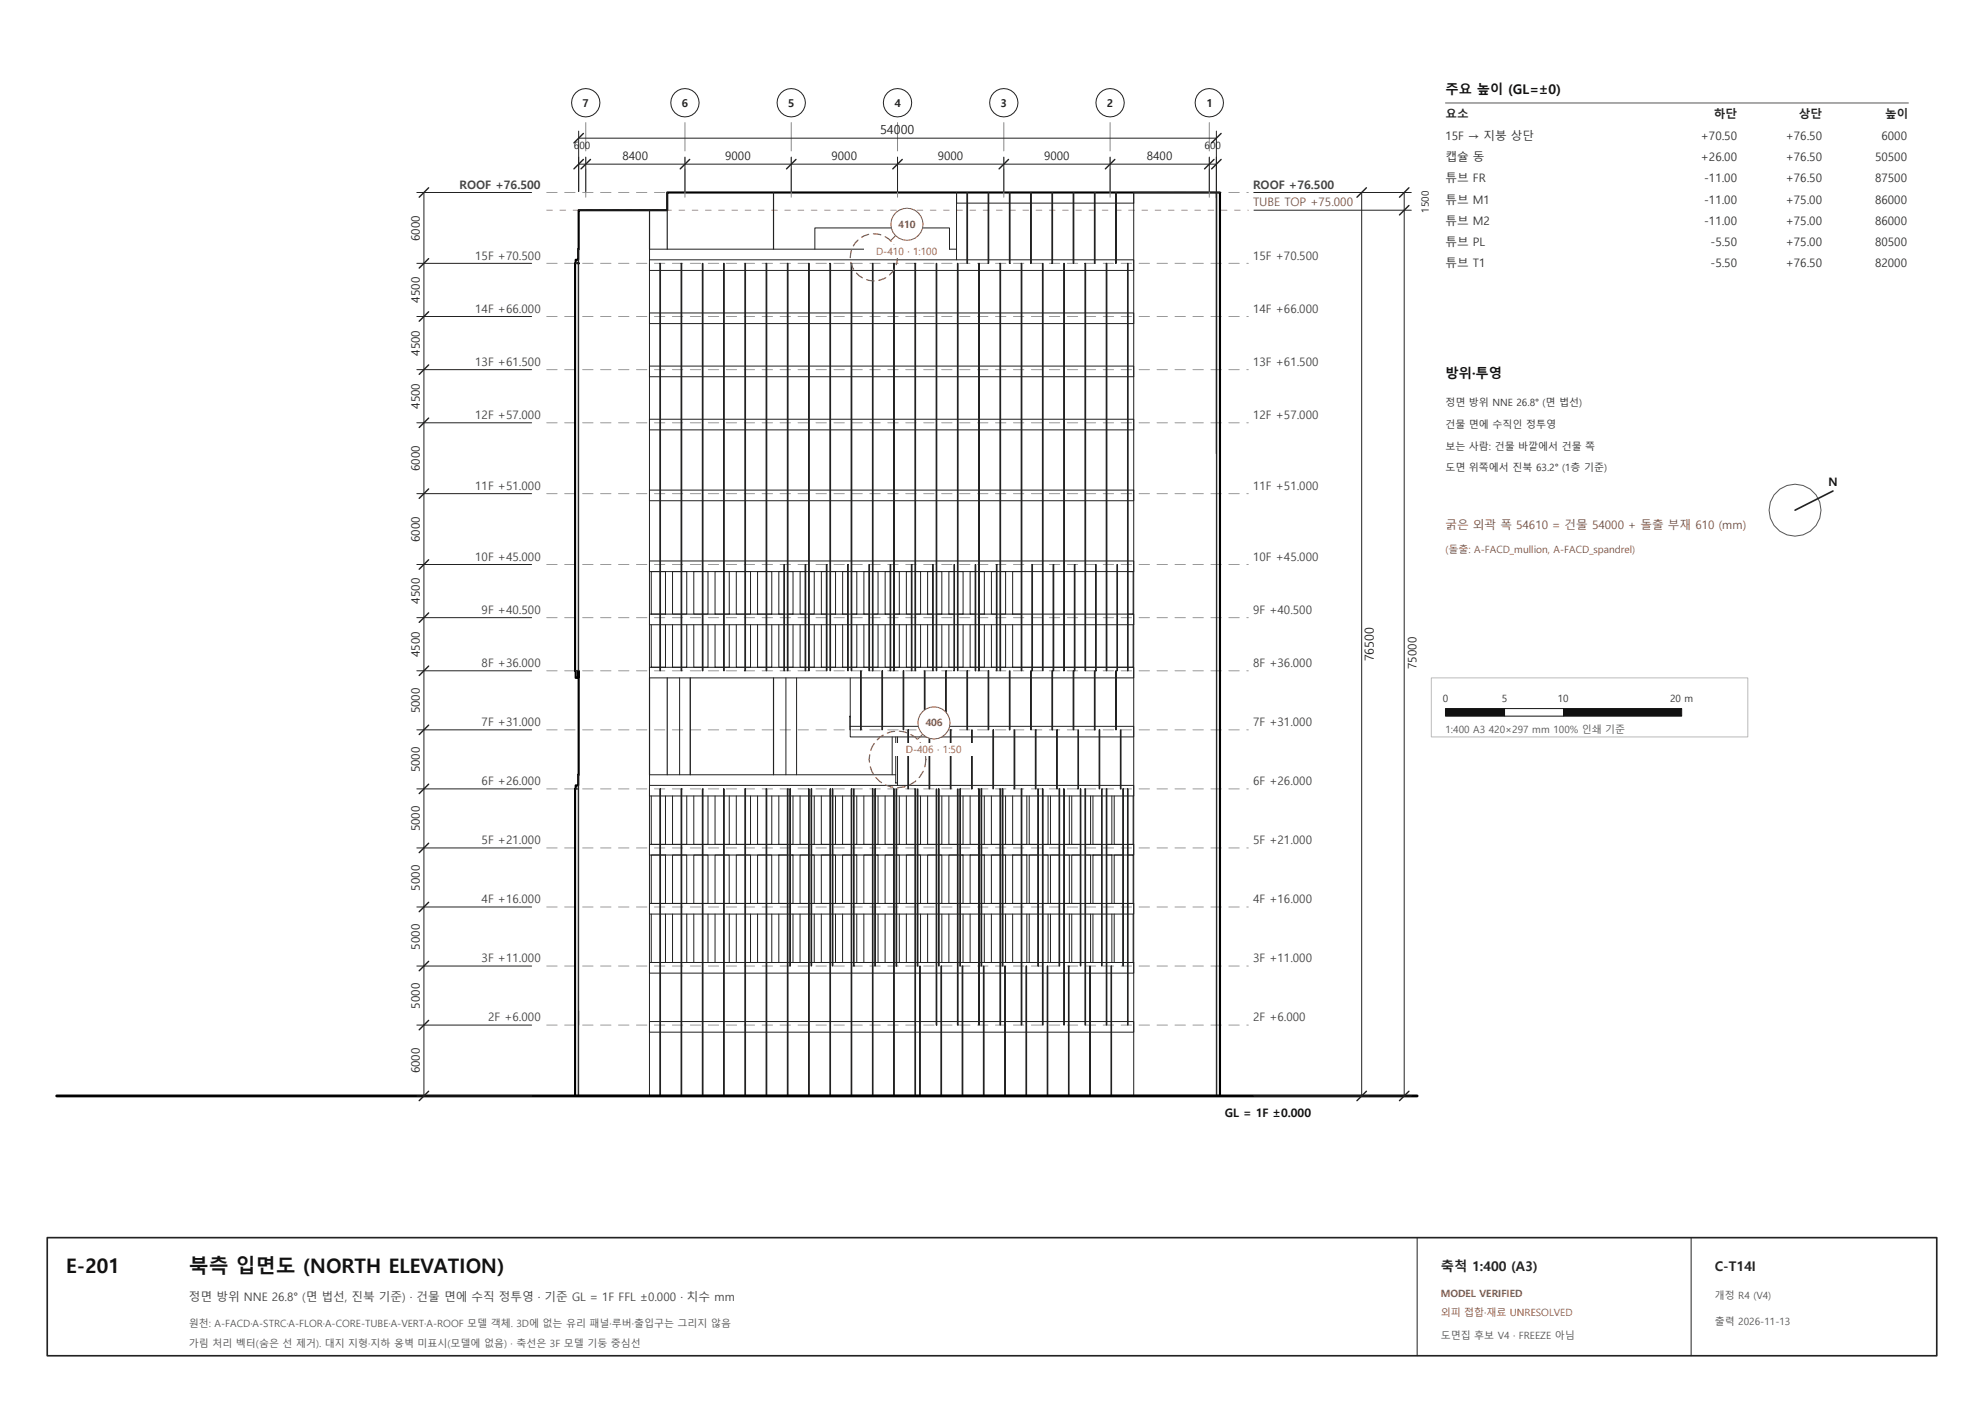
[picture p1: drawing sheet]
<svg xmlns="http://www.w3.org/2000/svg" width="420mm" height="297mm" viewBox="0 0 420 297" stroke-linecap="round" stroke-linejoin="round" font-family="sans-serif">
<g fill="none" stroke="#999" stroke-width=".21" stroke-dasharray="2.2 1.6">
<path d="M115.7 55.7h148.6M115.7 40.8h148.6M115.7 78.3h148.6M115.7 67h148.6M115.7 89.5h148.6M115.7 119.5h148.6M115.7 104.5h148.6M115.7 130.7h148.6M115.7 154.5h148.6M115.7 142h148.6M115.7 179.5h148.6M115.7 167h148.6"/>
<path d="M115.7 192h148.6M115.7 217h148.6M115.7 204.5h148.6"/>
</g>
<path d="M115.7 44.5h148.6" fill="none" stroke="#b88" stroke-width=".21" stroke-dasharray="1.2 1.6"/>
<path d="M122.4 55.7h.1M122.5 44.5h18.8v-3.7h117v191.2h-136.6v-65h.2v-.7h.5l.1-2.3v-22l-.1 1.5h-.5v-1.5h-.2v-86.3h.2v-.7h.5z" fill="none" stroke="#000" stroke-width=".45"/>
<path d="M122.5 44.5h15v8.2M141.3 40.8v11.9M163.7 40.8v11.9M240 40.8h17.5v55.2M137.5 143.5v20.5M141.3 143.5v20.5M163.7 143.5v20.5M257.5 204.5v12.5" fill="none" stroke="#222" stroke-width=".25"/>
<g fill="none" stroke="#222" stroke-width=".21">
<path d="M121.7 55.7h.7v86.3h-.7M122.4 55v.7M122.5 52.7v89.3M137.5 55.7v86.3M137.5 44.5h3.8M139.7 55.7h.1v86.3h-.1zM139.8 57.3h4.4M144.2 55.7h.1v86.3h-.1zM144.3 57.3h4.4M148.7 55.7h.1v86.3h-.1zM148.8 57.3h4.4M153.2 55.7h.1v86.3h-.1z"/>
<path d="M153.3 57.3h4.4M157.7 55.7h.1v86.3h-.1zM157.8 57.3h4.4M162.2 55.7h.1v86.3h-.1zM162.3 57.3h4.4M166.7 55.7h.1v86.3h-.1zM166.8 57.3h4.4M171.2 55.7h.1v86.3h-.1zM171.3 57.3h4.4M172.5 52.7v-4.4h28.5v4.4M175.7 55.7h.1v86.3h-.1zM175.8 57.3h4.4"/>
<path d="M180.2 55.7h.1v86.3h-.1zM180.3 57.3h4.4M184.7 55.7h.1v86.3h-.1zM184.8 57.3h4.4M189.2 55.7h.1v86.3h-.1zM189.3 57.3h4.4M193.7 55.7h.1v86.3h-.1zM193.8 57.3h4.4M198.2 55.7h.1v86.3h-.1zM198.3 57.3h4.4M202.5 52.7h-65v2.3M202.7 55.7h.1v86.3h-.1z"/>
<path d="M202.8 57.3h4.4M204.7 40.8h.1v14.9h-.1zM204.7 43h-2.2v-2.2v14.2M204.7 55h-67.2v2.3h2.2M204.8 43h4.4M204.8 55h4.4M207.2 55.7h.1v86.3h-.1zM207.3 57.3h4.4M209.2 40.8h.1v14.9h-.1zM209.3 43h4.4M209.3 55h4.4M211.7 55.7h.1v86.3h-.1z"/>
<path d="M211.8 57.3h4.4M213.7 40.8h.1v14.9h-.1zM213.8 43h4.4M213.8 55h4.4M216.2 55.7h.1v86.3h-.1zM216.3 57.3h4.4M218.2 40.8h.1v14.9h-.1zM218.3 43h4.4M218.3 55h4.4M220.7 55.7h.1v86.3h-.1zM220.8 57.3h4.4M222.7 40.8h.1v14.9h-.1z"/>
<path d="M222.8 43h4.4M222.8 55h4.4M225.2 55.7h.1v86.3h-.1zM225.3 57.3h4.4M227.2 40.8h.1v14.9h-.1zM227.3 43h4.4M227.3 55h4.4M229.7 55.7h.1v86.3h-.1zM229.8 57.3h4.4M231.7 40.8h.1v14.9h-.1zM231.8 43h4.4M231.8 55h4.4"/>
<path d="M234.2 55.7h.1v86.3h-.1zM234.3 57.3h4.4M236.2 40.8h.1v14.9h-.1zM236.3 55h3.7v2.3h-1.2M236.3 43h3.7M238.7 55.7h.1v86.3h-.1zM240 40.8v191.2M257.6 40.8l-.1 163.7M258.3 40.8h-.7v191.2M139.7 77.5h-2.2v2.2h2.2M139.7 66.3h-2.2v2.2h2.2M139.8 79.7h4.4"/>
<path d="M139.8 77.5h4.4M139.8 68.5h4.4M139.8 66.3h4.4M144.3 79.7h4.4M144.3 77.5h4.4M144.3 68.5h4.4M144.3 66.3h4.4M148.8 79.7h4.4M148.8 77.5h4.4M148.8 68.5h4.4M148.8 66.3h4.4M153.3 79.7h4.4"/>
<path d="M153.3 77.5h4.4M153.3 68.5h4.4M153.3 66.3h4.4M157.8 79.7h4.4M157.8 77.5h4.4M157.8 68.5h4.4M157.8 66.3h4.4M162.3 79.7h4.4M162.3 77.5h4.4M162.3 68.5h4.4M162.3 66.3h4.4M166.8 79.7h4.4"/>
<path d="M166.8 77.5h4.4M166.8 68.5h4.4M166.8 66.3h4.4M171.3 79.7h4.4M171.3 77.5h4.4M171.3 68.5h4.4M171.3 66.3h4.4M175.8 79.7h4.4M175.8 77.5h4.4M175.8 68.5h4.4M175.8 66.3h4.4M180.3 79.7h4.4"/>
<path d="M180.3 77.5h4.4M180.3 68.5h4.4M180.3 66.3h4.4M184.8 79.7h4.4M184.8 77.5h4.4M184.8 68.5h4.4M184.8 66.3h4.4M189.3 79.7h4.4M189.3 77.5h4.4M189.3 68.5h4.4M189.3 66.3h4.4M193.8 79.7h4.4"/>
<path d="M193.8 77.5h4.4M193.8 68.5h4.4M193.8 66.3h4.4M198.3 79.7h4.4M198.3 77.5h4.4M198.3 68.5h4.4M198.3 66.3h4.4M202.8 79.7h4.4M202.8 77.5h4.4M202.8 68.5h4.4M202.8 66.3h4.4M207.3 79.7h4.4"/>
<path d="M207.3 77.5h4.4M207.3 68.5h4.4M207.3 66.3h4.4M211.8 79.7h4.4M211.8 77.5h4.4M211.8 68.5h4.4M211.8 66.3h4.4M216.3 79.7h4.4M216.3 77.5h4.4M216.3 68.5h4.4M216.3 66.3h4.4M220.8 79.7h4.4"/>
<path d="M220.8 77.5h4.4M220.8 68.5h4.4M220.8 66.3h4.4M225.3 79.7h4.4M225.3 77.5h4.4M225.3 68.5h4.4M225.3 66.3h4.4M229.8 79.7h4.4M229.8 77.5h4.4M229.8 68.5h4.4M229.8 66.3h4.4M234.3 79.7h4.4"/>
<path d="M234.3 77.5h4.4M234.3 68.5h4.4M234.3 66.3h4.4M238.8 77.5h1.2v2.2h-1.2M238.8 66.3h1.2v2.2h-1.2M139.7 88.7h-2.2v2.3h2.2M139.8 91h4.4M139.8 88.7h4.4M144.3 91h4.4M144.3 88.7h4.4M148.8 91h4.4M148.8 88.7h4.4"/>
<path d="M153.3 91h4.4M153.3 88.7h4.4M157.8 91h4.4M157.8 88.7h4.4M162.3 91h4.4M162.3 88.7h4.4M166.8 91h4.4M166.8 88.7h4.4M171.3 91h4.4M171.3 88.7h4.4M175.8 91h4.4M175.8 88.7h4.4"/>
<path d="M180.3 91h4.4M180.3 88.7h4.4M184.8 91h4.4M184.8 88.7h4.4M189.3 91h4.4M189.3 88.7h4.4M193.8 91h4.4M193.8 88.7h4.4M198.3 91h4.4M198.3 88.7h4.4M202.8 91h4.4M202.8 88.7h4.4"/>
<path d="M207.3 91h4.4M207.3 88.7h4.4M211.8 91h4.4M211.8 88.7h4.4M216.3 91h4.4M216.3 88.7h4.4M220.8 91h4.4M220.8 88.7h4.4M225.3 91h4.4M225.3 88.7h4.4M229.8 91h4.4M229.8 88.7h4.4"/>
<path d="M234.3 91h4.4M234.3 88.7h4.4M238.8 88.7h1.2v2.3h-1.2M139.7 118.7h-2.2v2.3h2.2h-1.8v9h1.8h-2.2v2.3h2.2M139.7 103.7h-2.2v2.3h2.2M139.8 103.7h4.4M139.8 106h4.4M139.8 118.7h4.4M144.3 103.7h4.4M144.3 106h4.4M144.3 118.7h4.4M148.8 103.7h4.4"/>
<path d="M148.8 106h4.4M148.8 118.7h4.4M153.3 103.7h4.4M153.3 106h4.4M153.3 118.7h4.4M157.8 103.7h4.4M157.8 106h4.4M157.8 118.7h4.4M162.3 103.7h4.4M162.3 106h4.4M162.3 118.7h4.4M165.9 119.5h.2v22.5h-.2z"/>
<path d="M166.8 103.7h4.4M166.8 106h4.4M166.8 118.7h4.4M170.4 119.5h.2v22.5h-.2zM171.3 103.7h4.4M171.3 106h4.4M171.3 118.7h4.4M174.9 119.5h.2v22.5h-.2zM175.8 103.7h4.4M175.8 106h4.4M175.8 118.7h4.4M179.4 119.5h.2v22.5h-.2z"/>
<path d="M180.3 103.7h4.4M180.3 106h4.4M180.3 118.7h4.4M183.9 119.5h.2v22.5h-.2zM184.8 103.7h4.4M184.8 106h4.4M184.8 118.7h4.4M188.4 119.5h.2v22.5h-.2zM189.3 103.7h4.4M189.3 106h4.4M189.3 118.7h4.4M192.9 119.5h.2v22.5h-.2z"/>
<path d="M193.8 103.7h4.4M193.8 106h4.4M193.8 118.7h4.4M197.4 119.5h.2v22.5h-.2zM198.3 103.7h4.4M198.3 106h4.4M198.3 118.7h4.4M201.9 119.5h.2v22.5h-.2zM202.8 103.7h4.4M202.8 106h4.4M202.8 118.7h4.4M206.4 119.5h.2v22.5h-.2z"/>
<path d="M207.3 103.7h4.4M207.3 106h4.4M207.3 118.7h4.4M210.9 119.5h.2v22.5h-.2zM211.8 103.7h4.4M211.8 106h4.4M211.8 118.7h4.4M216.3 103.7h4.4M216.3 106h4.4M216.3 118.7h4.4M218.4 119.5h.2v22.5h-.2zM220.8 103.7h4.4"/>
<path d="M220.8 106h4.4M220.8 118.7h4.4M222.9 119.5h.2v22.5h-.2zM225.3 103.7h4.4M225.3 106h4.4M225.3 118.7h4.4M227.4 119.5h.2v22.5h-.2zM229.8 103.7h4.4M229.8 106h4.4M229.8 118.7h4.4M231.9 119.5h.2v22.5h-.2zM234.3 103.7h4.4"/>
<path d="M234.3 106h4.4M234.3 118.7h4.4M236.4 119.5h.2v22.5h-.2zM238.8 118.7h1.2v2.3h-1.2h1.1v9h-1.1h1.2v2.3h-1.2M238.8 103.7h1.2v2.3h-1.2M137.9 132.3v9M139.8 130h4.4h-1.8v-9h1.8h-4.4h1.1v9M139.8 132.3h4.4M140.9 132.3v9M142.4 132.3v9M144.3 132.3h4.4M144.3 121h4.4"/>
<path d="M145.4 121v9h-1.1h4.4h-1.8v-9M145.4 132.3v9M146.9 132.3v9h1.8h-4.4M148.8 121h4.4h-1.8v9M148.8 132.3h4.4M149.9 121v9h-1.1h4.4M149.9 132.3v9M151.4 132.3v9M153.3 132.3h4.4M154.4 132.3v9M155.9 121v9h1.8h-4.4M155.9 132.3v9"/>
<path d="M157.7 121h-4.4h1.1v9M157.8 121h4.4h-1.8v9M157.8 132.3h4.4M158.9 121v9h-1.1h4.4M158.9 132.3v9M160.4 132.3v9M162.3 132.3h3.6M162.3 130h3.6M163.4 130v-9h-1.1h3.6h-1v9M163.4 132.3v9M164.9 132.3v9h1h-3.6M166.1 132.3h.6"/>
<path d="M166.1 130h.6M166.1 121h.6M166.8 130h3.6h-1v-9h1h-3.6h1.1v9M166.8 132.3h3.6M167.9 132.3v9M169.4 132.3v9h1h-3.6M170.6 132.3h.6M170.6 130h.6M170.6 121h.6M171.3 121h3.6h-1v9M171.3 132.3h3.6M172.4 121v9h-1.1h3.6"/>
<path d="M172.4 132.3v9M173.9 132.3v9M175.1 132.3h.6M175.1 130h.6M175.1 121h.6M175.8 132.3h3.6M175.8 130h3.6M176.9 130v-9h-1.1h3.6h-1v9M176.9 132.3v9M178.4 132.3v9M179.6 132.3h.6M179.6 130h.6"/>
<path d="M179.6 121h.6M180.3 132.3h3.6M180.3 130h3.6M181.4 130v-9h-1.1h3.6h-1v9M181.4 132.3v9M182.9 132.3v9M184.1 132.3h.6M184.1 130h.6M184.1 121h.6M184.8 132.3h3.6M185.9 132.3v9M187.4 132.3v9h1h-3.6"/>
<path d="M187.4 130v-9h1h-3.6h1.1v9h-1.1h3.6M188.6 132.3h.6M188.6 130h.6M188.6 121h.6M189.3 132.3h3.6M190.4 132.3v9M191.9 121v9h1h-3.6M191.9 132.3v9M192.9 121h-3.6h1.1v9M193.1 132.3h.6M193.1 130h.6M193.1 121h.6"/>
<path d="M193.8 121h3.6h-1v9M193.8 132.3h3.6M194.9 121v9h-1.1h3.6M194.9 132.3v9M196.4 132.3v9M197.6 132.3h.6M197.6 130h.6M197.6 121h.6M198.3 132.3h3.6M198.3 130h3.6M199.4 130v-9h-1.1h3.6h-1v9M199.4 132.3v9"/>
<path d="M200.9 132.3v9M202.1 132.3h.6M202.1 130h.6M202.1 121h.6M202.8 132.3h3.6M202.8 130h3.6M203.9 130v-9h-1.1h3.6h-1v9M203.9 132.3v9M205.4 132.3v9M206.6 132.3h.6M206.6 130h.6M206.6 121h.6"/>
<path d="M207.3 132.3h3.6M208.4 132.3v9h-1.1h3.6M209.9 121v9h1h-3.6M209.9 132.3v9M210.9 121h-3.6h1.1v9M211.1 132.3h.6M211.1 130h.6M211.1 121h.6M211.8 121h4.4h-1.8v9M211.8 132.3h4.4M212.9 121v9h-1.1h4.4M212.9 132.3v9"/>
<path d="M214.4 132.3v9M216.3 132.3h2.1M216.3 130h2.1M216.3 121h2.1M218.6 132.3h2.1M218.6 130h2.1M218.6 121h2.1M220.8 132.3h2.1M220.8 130h2.1M220.8 121h2.1M223.1 132.3h2.1M223.1 130h2.1"/>
<path d="M223.1 121h2.1M225.3 132.3h2.1M225.3 130h2.1M225.3 121h2.1M227.6 132.3h2.1M227.6 130h2.1M227.6 121h2.1M229.8 132.3h2.1M229.8 130h2.1M229.8 121h2.1M232.1 132.3h2.1M232.1 130h2.1"/>
<path d="M232.1 121h2.1M234.3 132.3h2.1M234.3 130h2.1M234.3 121h2.1M236.6 132.3h2.1M236.6 130h2.1M236.6 121h2.1M239.9 132.3v9h-1.1h1.2v2.2h-3.7M139.7 141.3h-2.2v2.2h44.7M139.8 141.3h4.4M143.9 143.5v20.5M146.1 143.5v20.5"/>
<path d="M148.8 141.3h4.4M153.3 141.3h4.4M157.8 141.3h4.4M166.1 141.3h.6M166.4 143.5v20.5M168.6 143.5v20.5M170.6 141.3h.6M171.3 141.3h3.6M175.1 141.3h.6M175.8 141.3h3.6M179.6 141.3h.6M180 153.8v2.2h12.2"/>
<path d="M180 151.7v2.8M180 151.6h-.1v.1M180 153.8h2.2M180 143.5v10.3M180.3 141.3h3.6M182.2 142h.1v12.5h-.1zM182.3 143.5h4.4M182.3 153.8h4.4M184.1 141.3h.6M186.7 142h.1v12.5h-.1zM186.8 143.5h4.4M186.8 153.8h4.4"/>
<path d="M188.6 141.3h.6M188.9 156v8M189.3 141.3h3.6M189.6 156v9.8h.4M190 156v10.3M191.2 142h.1v12.5h-.1zM191.3 143.5h4.4M191.3 153.8h4.4M192.2 154.5h.1v12.5h-.1zM192.3 156h4.4M193.1 141.3h.6M193.8 141.3h3.6"/>
<path d="M195.7 142h.1v12.5h-.1zM195.8 143.5h4.4M195.8 153.8h4.4M196.7 154.5h.1v12.5h-.1zM196.8 156h4.4M197.6 141.3h.6M198.3 141.3h3.6M200.2 142h.1v12.5h-.1zM200.3 143.5h4.4M200.3 153.8h4.4M201.2 154.5h.1v12.5h-.1zM201.3 156h4.4"/>
<path d="M202.1 141.3h.6M202.8 141.3h3.6M204.7 142h.1v12.5h-.1zM204.8 143.5h4.4M204.8 153.8h4.4M205.7 154.5h.1v12.5h-.1zM205.8 156h4.4M206.6 141.3h.6M209.2 142h.1v12.5h-.1zM209.3 143.5h4.4M209.3 153.8h4.4M210.2 154.5h.1v12.5h-.1z"/>
<path d="M210.3 156h4.4M211.1 141.3h.6M211.8 141.3h4.4M213.7 142h.1v12.5h-.1zM213.8 143.5h4.4M213.8 153.8h4.4M214.7 154.5h.1v12.5h-.1zM214.8 156h4.4M216.3 141.3h2.1M218.2 142h.1v12.5h-.1zM218.3 143.5h4.4M218.3 153.8h4.4"/>
<path d="M218.6 141.3h2.1M219.2 154.5h.1v12.5h-.1zM219.3 156h4.4M220.8 141.3h2.1M222.7 142h.1v12.5h-.1zM222.8 143.5h4.4M222.8 153.8h4.4M223.1 141.3h2.1M223.7 154.5h.1v12.5h-.1zM223.8 156h4.4M225.3 141.3h2.1M227.2 142h.1v12.5h-.1z"/>
<path d="M227.3 143.5h4.4M227.3 153.8h4.4M227.6 141.3h2.1M228.2 154.5h.1v12.5h-.1zM228.3 156h4.4M229.8 141.3h2.1M231.7 142h.1v12.5h-.1zM231.8 143.5h4.4M231.8 153.8h4.4M232.1 141.3h2.1M232.7 154.5h.1v12.5h-.1zM232.8 156h4.4"/>
<path d="M234.3 141.3h2.1M236.2 142h.1v12.5h-.1zM236.3 153.8h3.7v2.2h-2.7M236.6 141.3h2.1M237.2 154.5h.1v12.5h-.1zM121.7 167h.7v65M122.4 166.3l.1 65.7M122.5 164v3M137.5 167v65M137.9 168.5v10.2M139.7 178.7h-2.2v2.3h2.2h-1.8v10.2h1.8h-2.2v2.3h2.2M139.8 178.7h4.4"/>
<path d="M139.8 168.5h4.4M140.9 168.5v10.2M142.4 168.5v10.2M144.3 168.5h4.4M145.4 168.5v10.2M146.9 168.5v10.2h1.8h-4.4M148.8 178.7h4.4M148.8 168.5h4.4M149.9 168.5v10.2M151.4 168.5v10.2M153.3 178.7h4.4M153.3 168.5h4.4"/>
<path d="M154.4 168.5v10.2M155.9 168.5v10.2M157.8 168.5h4.4M158.9 168.5v10.2h-1.1h4.4h-1.8v-10.2M162.3 178.7h4.4M162.3 168.5h4.4M163.4 168.5v10.2M164.9 168.5v10.2M166.8 178.7h.4M166.8 168.5h.4M167.2 167h.1v37.5h-.1zM167.3 168.5h3.9"/>
<path d="M167.9 168.5v10.2h-.6h3.9h-1.8v-10.2M171.3 178.7h.4M171.3 168.5h.4M171.7 167h.1v37.5h-.1zM171.8 178.7h3.9M171.8 168.5h3.9M172.4 168.5v10.2M173.9 168.5v10.2M175.8 178.7h.4M175.8 168.5h.4M176.2 167h.1v37.5h-.1zM176.3 178.7h3.9"/>
<path d="M176.3 168.5h3.9M176.9 168.5v10.2M178.4 168.5v10.2M180.3 178.7h.4M180.3 168.5h.4M180.7 167h.1v37.5h-.1zM180.8 178.7h3.9M180.8 168.5h3.9M181.4 168.5v10.2M182.9 168.5v10.2M184.8 178.7h.4M184.8 168.5h.4"/>
<path d="M185.2 167h.1v37.5h-.1zM185.3 168.5h3.9M185.9 168.5v10.2M187.4 168.5v10.2h1.8h-3.9M189.3 178.7h.4M189.3 168.5h.4M189.6 164h-52.1v2.3M189.7 167h.1v37.5h-.1zM189.8 178.7h3.9M189.8 168.5h3.9M190.4 168.5v10.2M191.9 168.5v10.2"/>
<path d="M192.2 166.3h-54.7v2.2h2.2M192.3 166.3h4.4M193.8 178.7h.4M193.8 168.5h.4M194.2 167h.1v37.5h-.1zM194.3 178.7h3.9M194.3 168.5h3.9M194.9 168.5v10.2M196.4 168.5v10.2M196.8 166.3h4.4M198.2 167h.1v50h-.1zM198.3 178.7h.4"/>
<path d="M198.3 168.5h.4M198.7 167h.1v37.5h-.1zM198.8 168.5h3.9M199.4 168.5v10.2M200.9 168.5v10.2h1.8h-3.9M201.3 166.3h4.4M202.7 167h.1v50h-.1zM202.8 178.7h.4M202.8 168.5h.4M203.2 167h.1v37.5h-.1zM203.3 168.5h3.9M203.9 168.5v10.2"/>
<path d="M205.4 168.5v10.2h1.8h-3.9M205.8 166.3h4.4M207.2 167h.1v50h-.1zM207.3 178.7h.4M207.3 168.5h.4M207.7 167h.1v37.5h-.1zM207.8 178.7h3.9M207.8 168.5h3.9M208.4 168.5v10.2M209.9 168.5v10.2M210.3 166.3h4.4M211.7 167h.1v50h-.1z"/>
<path d="M211.8 178.7h.4M211.8 168.5h.4M212.2 167h.1v37.5h-.1zM212.3 178.7h3.9M212.3 168.5h3.9M212.9 168.5v10.2M214.4 168.5v10.2M214.8 166.3h4.4M216.2 167h.1v50h-.1zM216.3 178.7h3.4M216.3 168.5h3.4M217.4 168.5v10.2"/>
<path d="M217.9 168.5v10.2M219.3 166.3h4.4M219.7 167h.1v37.5h-.1zM219.8 178.7h.9M219.8 168.5h.9M220.7 167h.1v50h-.1zM220.8 178.7h3.4M220.8 168.5h3.4M221.9 168.5v10.2M222.4 168.5v10.2M223.8 166.3h4.4M224.2 167h.1v37.5h-.1z"/>
<path d="M224.3 178.7h.9M224.3 168.5h.9M225.2 167h.1v50h-.1zM225.3 178.7h3.4M225.3 168.5h3.4M226.4 168.5v10.2M226.9 168.5v10.2M228.3 166.3h4.4M228.7 167h.1v37.5h-.1zM228.8 178.7h.9M228.8 168.5h.9M229.7 167h.1v50h-.1z"/>
<path d="M229.8 178.7h3.4M229.8 168.5h3.4M230.9 168.5v10.2M231.4 168.5v10.2M232.8 166.3h4.4M233.2 167h.1v37.5h-.1zM233.3 178.7h.9M233.3 168.5h.9M234.2 167h.1v50h-.1zM234.3 168.5h3.4M235.4 168.5v10.2M235.9 168.5v10.2h1.8h-3.4"/>
<path d="M237.3 166.3h2.7v2.2h-1.2M237.7 167h.1v37.5h-.1zM237.8 178.7h.9M237.8 168.5h.9M238.7 167h.1v50h-.1zM238.8 178.7h1.2v2.3h-1.2h1.1v10.2h-1.1h1.2v2.3h-1.2M239.9 168.5v10.2M137.9 193.5v10.2h1.8h-2.2v2.3h2.2M139.8 181h4.4h-1.8v10.2M139.8 193.5h4.4M140.9 181v10.2h-1.1h4.4M140.9 193.5v10.2"/>
<path d="M142.4 193.5v10.2h1.8h-4.4M144.3 191.2h4.4M144.3 193.5h4.4M145.4 191.2v-10.2h-1.1h4.4h-1.8v10.2M145.4 193.5v10.2M146.9 193.5v10.2M148.8 193.5h4.4M149.9 193.5v10.2h-1.1h4.4M151.4 191.2v-10.2h1.8h-4.4h1.1v10.2h-1.1h4.4M151.4 193.5v10.2M153.3 191.2h4.4M153.3 193.5h4.4"/>
<path d="M154.4 191.2v-10.2h-1.1h4.4h-1.8v10.2M154.4 193.5v10.2M155.9 193.5v10.2h1.8h-4.4M157.8 191.2h4.4M157.8 193.5h4.4M158.9 191.2v-10.2h-1.1h4.4h-1.8v10.2M158.9 193.5v10.2M160.4 193.5v10.2M162.3 193.5h4.4M163.4 193.5v10.2M164.9 181v10.2h1.8h-4.4M164.9 193.5v10.2"/>
<path d="M166.7 181h-4.4h1.1v10.2M166.8 191.2h.4M166.8 193.5h.4M166.8 181h.4M167.3 181h3.9h-1.8v10.2M167.3 193.5h3.9M167.9 181v10.2h-.6h3.9M167.9 193.5v10.2M169.4 193.5v10.2M171.3 191.2h.4M171.3 193.5h.4M171.3 181h.4"/>
<path d="M171.8 191.2h3.9M171.8 193.5h3.9M172.4 191.2v-10.2h-.6h3.9h-1.8v10.2M172.4 193.5v10.2M173.9 193.5v10.2M175.8 191.2h.4M175.8 193.5h.4M175.8 181h.4M176.3 191.2h3.9h-1.8v-10.2h1.8h-3.9h.6v10.2M176.3 193.5h3.9M176.9 193.5v10.2h-.6h3.9M178.4 193.5v10.2"/>
<path d="M180.3 191.2h.4M180.3 193.5h.4M180.3 181h.4M180.8 181h3.9h-1.8v10.2h1.8h-3.9h.6v-10.2M180.8 193.5h3.9M181.4 193.5v10.2M182.9 193.5v10.2M184.8 191.2h.4M184.8 193.5h.4M184.8 181h.4M185.3 181h3.9h-1.8v10.2M185.3 193.5h3.9"/>
<path d="M185.9 193.5v10.2h-.6h3.9M185.9 181v10.2h-.6h3.9M187.4 193.5v10.2M189.3 191.2h.4M189.3 193.5h.4M189.3 181h.4M189.8 193.5h3.9M190.4 193.5v10.2M191.9 191.2v-10.2h1.8h-3.9h.6v10.2h-.6h3.9M191.9 193.5v10.2M193.8 191.2h.4M193.8 193.5h.4"/>
<path d="M193.8 181h.4M194.3 191.2h3.9M194.3 193.5h3.9M194.9 191.2v-10.2h-.6h3.9h-1.8v10.2M194.9 193.5v10.2M196.4 193.5v10.2M198.3 191.2h.4M198.3 193.5h.4M198.3 181h.4M198.8 191.2h3.9h-1.8v-10.2h1.8h-3.9h.6v10.2M198.8 193.5h3.9M199.4 193.5v10.2"/>
<path d="M200.9 193.5v10.2h1.8h-3.9M202.8 191.2h.4M202.8 193.5h.4M202.8 181h.4M203.3 193.5h3.9M203.3 181h3.9M203.9 181v10.2h-.6h3.9h-1.8v-10.2M203.9 193.5v10.2M205.4 193.5v10.2M207.3 191.2h.4M207.3 193.5h.4M207.3 181h.4"/>
<path d="M207.8 181h3.9h-1.8v10.2M207.8 193.5h3.9M208.4 181v10.2h-.6h3.9M208.4 193.5v10.2M209.9 193.5v10.2M211.8 191.2h.4M211.8 193.5h.4M211.8 181h.4M212.3 193.5h3.9M212.9 193.5v10.2h-.6h3.9h-1.8v-10.2M214.4 181v10.2h1.8h-3.9M216.2 181h-3.9h.6v10.2"/>
<path d="M216.3 181h3.4h-1.8v10.2M216.3 193.5h3.4M217.4 181v10.2h-1.1h3.4M217.4 193.5v10.2M217.9 193.5v10.2M219.8 191.2h.9M219.8 193.5h.9M219.8 181h.9M220.8 191.2h3.4M220.8 193.5h3.4M221.9 191.2v-10.2h-1.1h3.4h-1.8v10.2M221.9 193.5v10.2"/>
<path d="M222.4 193.5v10.2M224.3 191.2h.9M224.3 193.5h.9M224.3 181h.9M225.3 191.2h3.4M225.3 193.5h3.4M226.4 191.2v-10.2h-1.1h3.4h-1.8v10.2M226.4 193.5v10.2h-1.1h3.4M226.9 193.5v10.2M228.8 191.2h.9M228.8 193.5h.9M228.8 181h.9"/>
<path d="M229.8 193.5h3.4M230.9 193.5v10.2M231.4 181v10.2h1.8h-3.4M231.4 193.5v10.2h1.8h-3.4M233.2 181h-3.4h1.1v10.2M233.3 191.2h.9M233.3 193.5h.9M233.3 181h.9M234.3 181h3.4h-1.8v10.2h1.8h-3.4h1.1v-10.2M234.3 193.5h3.4M235.4 193.5v10.2M235.9 193.5v10.2"/>
<path d="M237.8 191.2h.9M237.8 193.5h.9M237.8 181h.9M239.9 193.5v10.2M122.5 214v3M139.7 216.2h-2.2v2.3h2.2M139.8 206h4.4M139.8 218.5h4.4M139.8 216.2h4.4M144.3 206h4.4M144.3 218.5h4.4M144.3 216.2h4.4"/>
<path d="M144.3 203.7h4.4M148.8 206h4.4M148.8 218.5h4.4M148.8 216.2h4.4M153.3 206h4.4M153.3 218.5h4.4M153.3 216.2h4.4M157.8 203.7h4.4M157.8 206h4.4M157.8 218.5h4.4M157.8 216.2h4.4M162.3 203.7h4.4"/>
<path d="M162.3 206h4.4M162.3 218.5h4.4M162.3 216.2h4.4M166.8 203.7h.4M166.8 206h4.4M166.8 218.5h4.4M166.8 216.2h4.4M167.3 203.7h3.9M171.3 203.7h.4M171.3 206h4.4M171.3 218.5h4.4M171.3 216.2h4.4"/>
<path d="M171.8 203.7h3.9M175.8 203.7h.4M175.8 206h4.4M175.8 218.5h4.4M175.8 216.2h4.4M180.3 203.7h.4M180.3 206h4.4M180.3 218.5h4.4M180.3 216.2h4.4M180.8 203.7h3.9M184.8 203.7h.4M184.8 206h4.4"/>
<path d="M184.8 218.5h4.4M184.8 216.2h4.4M189.3 203.7h.4M189.3 206h4.4M189.3 218.5h4.4M189.3 216.2h4.4M189.8 203.7h3.9M193.8 203.7h.4M193.8 206h.9M193.8 218.5h.9M193.8 216.2h.9M194.3 203.7h3.9"/>
<path d="M194.8 206h3.4M194.8 218.5h4.4M194.8 216.2h3.4M198.3 203.7h.4M198.3 206h.9M198.3 216.2h.9M199.3 206h3.4M199.3 218.5h4.4M199.3 216.2h3.4M202.8 203.7h.4M202.8 206h.9M202.8 216.2h.9"/>
<path d="M203.3 203.7h3.9M203.8 206h3.4M203.8 218.5h4.4M203.8 216.2h3.4M207.3 203.7h.4M207.3 206h.9M207.3 216.2h.9M207.8 203.7h3.9M208.3 206h3.4M208.3 218.5h4.4M208.3 216.2h3.4M211.8 203.7h.4"/>
<path d="M211.8 206h.9M211.8 216.2h.9M212.8 206h3.4M212.8 218.5h4.4M212.8 216.2h3.4M216.3 203.7h3.4M216.3 206h.9M216.3 216.2h.9M217.3 206h3.4M217.3 218.5h4.4M217.3 216.2h3.4M219.8 203.7h.9"/>
<path d="M220.8 203.7h3.4M220.8 206h.9M220.8 216.2h.9M221.8 206h3.4M221.8 218.5h4.4M221.8 216.2h3.4M224.3 203.7h.9M225.3 206h.9M225.3 216.2h.9M226.3 206h3.4M226.3 218.5h4.4M226.3 216.2h3.4"/>
<path d="M228.8 203.7h.9M229.8 206h.9M229.8 216.2h.9M230.8 206h3.4M230.8 218.5h4.4M230.8 216.2h3.4M233.3 203.7h.9M234.3 203.7h3.4M234.3 206h.9M234.3 216.2h.9M235.3 206h3.4M235.3 216.2h3.4"/>
<path d="M237.8 203.7h.9M238.8 203.7h1.2v2.3h-1.2M238.8 216.2h1.2v2.3h-4.7M257.5 217v15M139.7 232v-65h.1v65M144.2 232v-65h.1v65M148.7 232v-65h.1v65M153.2 232v-65h.1v65M157.7 232v-65h.1v65M162.2 232v-65h.1v65M166.7 232v-65h.1v65M171.2 232v-65h.1v65"/>
<path d="M175.7 232v-65h.1v65M180.2 232v-65h.1v65M184.7 232v-65h.1v65M189.2 232v-65h.1v65M193.7 232v-65h.1v65M194.7 232v-27.5h.1v27.5M199.2 232v-27.5h.1v27.5M203.7 232v-27.5h.1v27.5M208.2 232v-27.5h.1v27.5M212.7 232v-27.5h.1v27.5M217.2 232v-27.5h.1v27.5M221.7 232v-27.5h.1v27.5"/>
<path d="M226.2 232v-27.5h.1v27.5M230.7 232v-27.5h.1v27.5M235.2 232v-27.5h.1v27.5"/>
</g>
<path d="M12 232h288" fill="none" stroke="#000" stroke-width=".6"/>
<path d="M124 41.8v-16.6" fill="none" stroke="#888" stroke-width=".21" stroke-dasharray="6 1.4 1 1.4"/>
<circle cx="124" cy="21.8" r="3" fill="#fff" stroke="#222" stroke-width=".21"/>
<path d="M145 41.8v-16.6" fill="none" stroke="#888" stroke-width=".21" stroke-dasharray="6 1.4 1 1.4"/>
<circle cx="145" cy="21.8" r="3" fill="#fff" stroke="#222" stroke-width=".21"/>
<path d="M167.5 41.8v-16.6" fill="none" stroke="#888" stroke-width=".21" stroke-dasharray="6 1.4 1 1.4"/>
<circle cx="167.5" cy="21.8" r="3" fill="#fff" stroke="#222" stroke-width=".21"/>
<path d="M190 41.8v-16.6" fill="none" stroke="#888" stroke-width=".21" stroke-dasharray="6 1.4 1 1.4"/>
<circle cx="190" cy="21.8" r="3" fill="#fff" stroke="#222" stroke-width=".21"/>
<path d="M212.5 41.8v-16.6" fill="none" stroke="#888" stroke-width=".21" stroke-dasharray="6 1.4 1 1.4"/>
<circle cx="212.5" cy="21.8" r="3" fill="#fff" stroke="#222" stroke-width=".21"/>
<path d="M235 41.8v-16.6" fill="none" stroke="#888" stroke-width=".21" stroke-dasharray="6 1.4 1 1.4"/>
<circle cx="235" cy="21.8" r="3" fill="#fff" stroke="#222" stroke-width=".21"/>
<path d="M256 41.8v-16.6" fill="none" stroke="#888" stroke-width=".21" stroke-dasharray="6 1.4 1 1.4"/>
<circle cx="256" cy="21.8" r="3" fill="#fff" stroke="#222" stroke-width=".21"/>
<g fill="none" stroke="#222" stroke-width=".21">
<path d="M122.5 27.7v12.9M122.5 34.8h135M122.5 29.3h135M124 33.3v7.3M145 33.3v7.3M167.5 33.3v7.3M190 33.3v7.3M212.5 33.3v7.3M235 33.3v7.3M256 33.3v7.3M257.5 27.7v12.9M88.2 55.7h24.3"/>
<path d="M88.2 40.8h24.3M89.7 40.8v191.2M265.5 40.8h33.3M265.5 44.5h33.3M288.3 40.8v191.2M297.3 40.8v191.2M88.2 78.3h24.3M88.2 67h24.3M88.2 89.5h24.3M88.2 119.5h24.3M88.2 104.5h24.3M88.2 130.7h24.3"/>
<path d="M88.2 154.5h24.3M88.2 142h24.3M88.2 179.5h24.3M88.2 167h24.3M88.2 192h24.3M88.2 217h24.3M88.2 204.5h24.3M88.2 232h24.3M265.5 232h33.3"/>
</g>
<g fill="none" stroke="#222" stroke-width=".3">
<path d="M90.7 39.7l-2 2.1M123.5 33.7l-2 2.1M123.5 28.2l-2 2M125 33.7l-2 2.1M146 33.7l-2 2.1M168.5 33.7l-2 2.1M191 33.7l-2 2.1M213.5 33.7l-2 2.1M236 33.7l-2 2.1M257 33.7l-2 2.1M258.5 33.7l-2 2.1M258.5 28.2l-2 2"/>
<path d="M289.3 39.7l-2 2.1M298.3 39.7l-2 2.1M90.7 54.7l-2 2.1M298.3 43.5l-2 2M90.7 77.3l-2 1.9M90.7 66l-2 2M90.7 88.5l-2 2M90.7 118.5l-2 2M90.7 103.5l-2 2M90.7 129.8l-2 2M90.7 153.5l-2 2M90.7 141l-2 2"/>
<path d="M90.7 178.5l-2 2M90.7 166l-2 2M90.7 191l-2 2M90.7 216l-2 2M90.7 203.5l-2 2M90.7 231l-2 2M289.3 231l-2 2M298.3 231l-2 2"/>
</g>
<circle cx="190" cy="160.8" r="6" fill="none" stroke="#a60" stroke-width=".25" stroke-dasharray="1.6 1"/>
<path d="M197.7 153l-3.4 3.4" fill="none" stroke="#a60" stroke-width=".21"/>
<circle cx="197.7" cy="153" r="3.4" fill="#fff" stroke="#a60" stroke-width=".21"/>
<path d="M189.4 157.4h16.6v2.7h-16.6z" fill="#fff"/>
<circle cx="185" cy="54.5" r="5" fill="none" stroke="#a60" stroke-width=".25" stroke-dasharray="1.6 1"/>
<path d="M192 47.5l-3.4 3.4" fill="none" stroke="#a60" stroke-width=".21"/>
<circle cx="192" cy="47.5" r="3.4" fill="#fff" stroke="#a60" stroke-width=".21"/>
<path d="M183.1 51.9h17.8v2.6h-17.8z" fill="#fff"/>
<g fill="none" stroke="#555" stroke-width=".21">
<path d="M306 21.8h98"/>
<circle cx="380" cy="108" r="5.5"/>
</g>
<path d="M388 103.9l-8 4.1" fill="none" stroke="#222" stroke-width=".35"/>
<path d="M303 143.5h67v12.5h-67z" fill-rule="evenodd" fill="#fff" stroke="#bbb" stroke-width=".21"/>
<path d="M306 150h12.5v1.6h-12.5z" fill-rule="evenodd" fill="#111" stroke="#111" stroke-width=".21"/>
<path d="M318.5 150h12.5v1.6h-12.5z" fill-rule="evenodd" fill="#fff" stroke="#111" stroke-width=".21"/>
<path d="M331 150h25v1.6h-25z" fill-rule="evenodd" fill="#111" stroke="#111" stroke-width=".21"/>
<path d="M10 262h400v25h-400z" fill-rule="evenodd" fill="#fff" stroke="#222" stroke-width=".35"/>
<path d="M300 262v25M358 262v25" fill="none" stroke="#222" stroke-width=".21"/>
<g font-size="4.2" fill="#111">
<text x="14" y="269.5">E-201</text>
<text x="40" y="269.5">북측 입면도 (NORTH ELEVATION)</text>
</g>
<g font-size="2.8" fill="#111">
<text x="306" y="20">주요 높이 (GL=±0)</text>
<text x="306" y="80">방위·투영</text>
</g>
<g font-size="2.8" fill="#222">
<text x="305" y="269">축척 1:400 (A3)</text>
<text x="363" y="269">C-T14I</text>
</g>
<g font-size="2.6" fill="#222">
<text x="186.3" y="28.4">54000</text>
<text x="290.9" y="140" transform="rotate(-90 290.9 140)">76500</text>
</g>
<g font-size="2.5" fill="#222">
<text x="306" y="25">요소</text>
<text x="362.8" y="25">하단</text>
<text x="380.8" y="25">상단</text>
<text x="399.1" y="25">높이</text>
<text x="131.8" y="33.9">8400</text>
<text x="153.5" y="33.9">9000</text>
<text x="176" y="33.9">9000</text>
<text x="198.5" y="33.9">9000</text>
<text x="221" y="33.9">9000</text>
<text x="242.8" y="33.9">8400</text>
<text x="88.8" y="51" transform="rotate(-90 88.8 51)">6000</text>
<text x="88.8" y="64.1" transform="rotate(-90 88.8 64.1)">4500</text>
<text x="88.8" y="75.3" transform="rotate(-90 88.8 75.3)">4500</text>
<text x="88.8" y="86.6" transform="rotate(-90 88.8 86.6)">4500</text>
<text x="88.8" y="99.8" transform="rotate(-90 88.8 99.8)">6000</text>
<text x="88.8" y="114.7" transform="rotate(-90 88.8 114.7)">6000</text>
<text x="88.8" y="127.8" transform="rotate(-90 88.8 127.8)">4500</text>
<text x="88.8" y="139.1" transform="rotate(-90 88.8 139.1)">4500</text>
<text x="299.9" y="141.7" transform="rotate(-90 299.9 141.7)">75000</text>
<text x="88.8" y="151" transform="rotate(-90 88.8 151)">5000</text>
<text x="88.8" y="163.5" transform="rotate(-90 88.8 163.5)">5000</text>
<text x="88.8" y="176" transform="rotate(-90 88.8 176)">5000</text>
<text x="88.8" y="188.5" transform="rotate(-90 88.8 188.5)">5000</text>
<text x="88.8" y="201" transform="rotate(-90 88.8 201)">5000</text>
<text x="88.8" y="213.5" transform="rotate(-90 88.8 213.5)">5000</text>
<text x="88.8" y="227.2" transform="rotate(-90 88.8 227.2)">6000</text>
</g>
<g font-size="2.5" fill="#333">
<text x="306" y="29.6">15F → 지붕 상단</text>
<text x="360" y="29.6">+70.50</text>
<text x="378" y="29.6">+76.50</text>
<text x="398.3" y="29.6">6000</text>
<text x="306" y="34.1">캡슐 동</text>
<text x="360" y="34.1">+26.00</text>
<text x="378" y="34.1">+76.50</text>
<text x="396.9" y="34.1">50500</text>
<text x="306" y="38.6">튜브 FR</text>
<text x="360.8" y="38.6">-11.00</text>
<text x="378" y="38.6">+76.50</text>
<text x="396.9" y="38.6">87500</text>
<text x="306" y="43.1">튜브 M1</text>
<text x="306" y="47.6">튜브 M2</text>
<text x="360.8" y="43.1">-11.00</text>
<text x="360.8" y="47.6">-11.00</text>
<text x="378" y="43.1">+75.00</text>
<text x="378" y="47.6">+75.00</text>
<text x="396.9" y="43.1">86000</text>
<text x="396.9" y="47.6">86000</text>
<text x="306" y="52.1">튜브 PL</text>
<text x="362.1" y="52.1">-5.50</text>
<text x="378" y="52.1">+75.00</text>
<text x="396.9" y="52.1">80500</text>
<text x="306" y="56.6">튜브 T1</text>
<text x="362.1" y="56.6">-5.50</text>
<text x="378" y="56.6">+76.50</text>
<text x="396.9" y="56.6">82000</text>
</g>
<g font-size="2.5" fill="#444">
<text x="97.3" y="40">ROOF +76.500</text>
<text x="265.3" y="40">ROOF +76.500</text>
<text x="100.6" y="55">15F +70.500</text>
<text x="265.3" y="55">15F +70.500</text>
<text x="100.6" y="66.2">14F +66.000</text>
<text x="265.3" y="66.2">14F +66.000</text>
<text x="100.6" y="77.4">13F +61.500</text>
<text x="265.3" y="77.4">13F +61.500</text>
<text x="100.6" y="88.7">12F +57.000</text>
<text x="265.3" y="88.7">12F +57.000</text>
<text x="100.6" y="103.7">11F +51.000</text>
<text x="265.3" y="103.7">11F +51.000</text>
<text x="100.6" y="118.7">10F +45.000</text>
<text x="265.3" y="118.7">10F +45.000</text>
<text x="102" y="130">9F +40.500</text>
<text x="265.3" y="130">9F +40.500</text>
<text x="102" y="141.2">8F +36.000</text>
<text x="265.3" y="141.2">8F +36.000</text>
<text x="102" y="153.7">7F +31.000</text>
<text x="265.3" y="153.7">7F +31.000</text>
<text x="102" y="166.2">6F +26.000</text>
<text x="265.3" y="166.2">6F +26.000</text>
<text x="102" y="178.7">5F +21.000</text>
<text x="265.3" y="178.7">5F +21.000</text>
<text x="102" y="191.2">4F +16.000</text>
<text x="265.3" y="191.2">4F +16.000</text>
<text x="102" y="203.7">3F +11.000</text>
<text x="265.3" y="203.7">3F +11.000</text>
<text x="103.3" y="216.2">2F +6.000</text>
<text x="265.3" y="216.2">2F +6.000</text>
<text x="40" y="275.5">정면 방위 NNE 26.8° (면 법선, 진북 기준) · 건물 면에 수직 정투영 · 기준 GL = 1F FFL ±0.000 · 치수 mm</text>
</g>
<g font-size="2.5" fill="#844">
<text x="265.3" y="43.7">TUBE TOP +75.000</text>
<text x="306" y="112">굵은 외곽 폭 54610 = 건물 54000 + 돌출 부재 610 (mm)</text>
</g>
<g font-size="2.5" fill="#111">
<text x="387" y="102.9">N</text>
<text x="259.3" y="236.5">GL = 1F ±0.000</text>
</g>
<g font-size="2.3" fill="#222">
<text x="123.3" y="22.6">7</text>
<text x="144.3" y="22.6">6</text>
<text x="166.8" y="22.6">5</text>
<text x="189.3" y="22.6">4</text>
<text x="211.8" y="22.6">3</text>
<text x="234.3" y="22.6">2</text>
<text x="255.4" y="22.6">1</text>
</g>
<g font-size="2.1" fill="#222">
<text x="121.5" y="31.6">600</text>
<text x="255" y="31.6">600</text>
<text x="302.5" y="45" transform="rotate(-90 302.5 45)">1500</text>
</g>
<g font-size="2.1" fill="#a60">
<text x="185.5" y="53.9">D-410 · 1:100</text>
<text x="190.2" y="48.2">410</text>
<text x="195.9" y="153.8">406</text>
<text x="191.8" y="159.4">D-406 · 1:50</text>
</g>
<g font-size="2.1" fill="#333">
<text x="306" y="86">정면 방위 NNE 26.8° (면 법선)</text>
<text x="306" y="90.6">건물 면에 수직인 정투영</text>
<text x="306" y="95.2">보는 사람: 건물 바깥에서 건물 쪽</text>
<text x="306" y="99.8">도면 위쪽에서 진북 63.2° (1층 기준)</text>
<text x="305.4" y="148.6">0</text>
<text x="317.9" y="148.6">5</text>
<text x="329.8" y="148.6">10</text>
<text x="353.5" y="148.6">20 m</text>
</g>
<text font-size="2.1" fill="#844" x="306" y="117">(돌출: A-FACD_mullion, A-FACD_spandrel)</text>
<g font-size="2.1" fill="#555">
<text x="306" y="155.2">1:400 A3 420×297 mm 100% 인쇄 기준</text>
<text x="363" y="275">개정 R4 (V4)</text>
<text x="40" y="281">원천: A-FACD·A-STRC·A-FLOR·A-CORE-TUBE·A-VERT·A-ROOF 모델 객체. 3D에 없는 유리 패널·루버·출입구는 그리지 않음</text>
<text x="363" y="280.5">출력 2026-11-13</text>
<text x="40" y="285.2">가림 처리 벡터(숨은 선 제거). 대지 지형·지하 옹벽 미표시(모델에 없음) · 축선은 3F 모델 기둥 중심선</text>
<text x="305" y="283.5">도면집 후보 V4 · FREEZE 아님</text>
</g>
<g font-size="2.1" fill="#a33">
<text x="305" y="274.5">MODEL VERIFIED</text>
<text x="305" y="278.5">외피 접합·재료 UNRESOLVED</text>
</g>
</svg>
